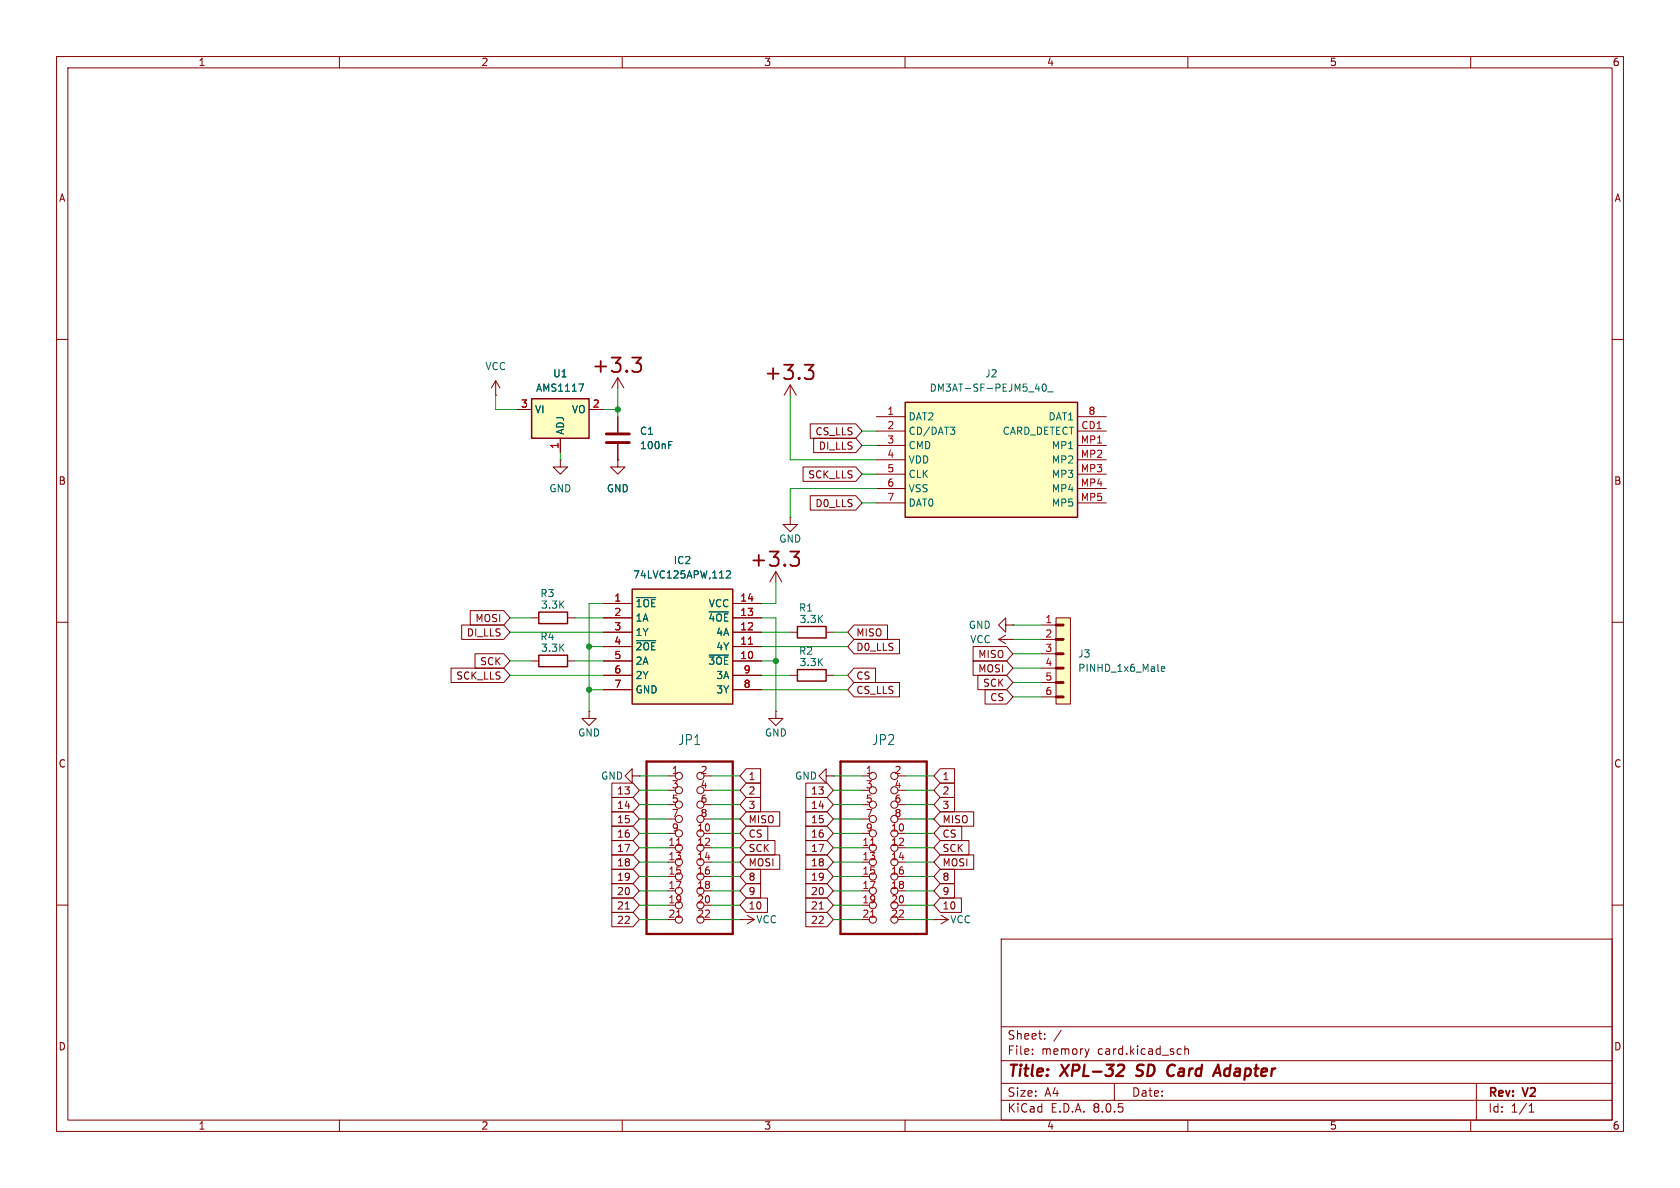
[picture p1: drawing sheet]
<svg xmlns="http://www.w3.org/2000/svg" width="297mm" height="210mm" viewBox="0 0 297 210" stroke-linecap="round" stroke-linejoin="round" font-family="sans-serif">
<g fill="none" stroke="#840000" stroke-width=".18">
<path d="M10 10h277v190h-277zM12 12h273v186h-273zM60 10v2M110 10v2M160 10v2M210 10v2M260 10v2M10 60h2M285 60h2M10 110h2M285 110h2M10 160h2"/>
<path d="M285 160h2M177 166h108v32h-108zM60 198v2M110 198v2M160 198v2M177 194.5h108M177 191.5h108M177 187.5h108M177 181.5h108M182.5 186.3v.1M182.5 185.5v.1M184.7 183.6v.1"/>
<path d="M184.7 182.8v.1M187.6 182.1l-1.3 2M192.5 185.4l-.3 1M197 191.5v3M208.4 185.4l.4 .1M208.8 186.3l-.4 .1M209.5 185.5l.2-.1 .3 .1 .1 .9M209.5 184.9v1.5M210 198v2M260 198v2M261 191.5v6.5M270.3 196.6h.9"/>
<path d="M270.3 195.5l.4-.4v1.5"/>
</g>
<path d="M197.9 188.2h.5a.45 .45 0 0 1 .3 .6l-.1 .3-1.3 1.1h1.2M200.8 190.1l.3 .1M201.1 188.4l-.1 .2 .1 .4M206.6 190.1l.3 .1 .5-.1M207.4 188.2l-.5 .1-.2 .2M214.7 189.6h1M215.4 188.2l.4 2" fill="none" stroke="#840000" stroke-width=".4"/>
<path d="M160 71.1h30.5v20.3h-30.5z" fill="#ffffc2"/>
<path d="M160 71.1h30.5v20.3h-30.5z" fill="none" stroke="#840000" stroke-width=".25"/>
<g fill="none" stroke="#840000" stroke-width=".18">
<path d="M154.9 73.7h5.1M154.9 76.2h5.1M154.9 78.7h5.1M190.5 73.7h5.1M190.5 76.2h5.1M190.5 78.7h5.1M154.9 81.3h5.1M154.9 83.8h5.1M154.9 86.4h5.1M154.9 88.9h5.1M190.5 81.3h5.1M190.5 83.8h5.1"/>
<path d="M190.5 86.4h5.1M190.5 88.9h5.1"/>
</g>
<path d="M168 75.5h.8l-.4 .5M168.6 76l.2 .2v.3l-.2 .3M184.4 68l.1-.1a.68 .68 0 0 1 .5 .6 .68 .68 0 0 1-.5 .7l-.1-.2-.2-.3zM185.2 69.3h1" fill="none" stroke="#006464" stroke-width=".18"/>
<path d="M94 70.5h10.1v7h-10.1z" fill="#ffffc2"/>
<path d="M94 70.5h10.1v7h-10.1zM95.2 108.2h5.1v2h-5.1zM141 110.7h5v2.1h-5zM141 118.4h5v2h-5z" fill="none" stroke="#840000" stroke-width=".25"/>
<g fill="none" stroke="#840000" stroke-width=".18">
<path d="M87.6 69.9h.1M87.6 67.3l-.7 1.3M87.6 67.3v2.6M87.6 67.3l.8 1.3M91.4 72.4h2.6M99.1 77.5v2.5M104.1 72.4h2.6M99.1 81.3v1.3h1.2l-1.2 1.2-1.3-1.2h1.3M99.1 81.3h.1M94 109.2h1.2M100.3 109.2h1.3M139.7 111.8h1.3"/>
<path d="M139.7 119.4h1.3M146 111.8h1.3M146 119.4h1.3M177.8 110.5v-1.3l-1.3 1.3 1.3 1.3v-1.3h1.3M179.1 110.5h.1M104.1 125.7v1.3h1.3l-1.3 1.3-1.2-1.3h1.2M104.1 125.7h.1M111.8 137.2v-1.3l-1.3 1.3 1.3 1.2v-1.2h1.2M113 137.2h.1M165.1 162.6h.1M165.1 162.6h2.5M166.4 161.8l1.2 .8"/>
<path d="M167.6 162.6l-1.2 .7"/>
</g>
<path d="M102.3 67.9h.9l-.6 1.3" fill="none" stroke="#006464" stroke-width=".18"/>
<path d="M186.7 109.2h2.5v15.3h-2.5z" fill="#ffffc2"/>
<g fill="none" stroke="#840000" stroke-width=".18">
<path d="M108.2 68.6l1-1.8 1.1 1.8M109.2 66.8v1.8M138.6 69.9l1.1-1.9 1.1 1.9M139.7 68v1.9M139.7 91.4v1.3h1.3l-1.3 1.3-1.3-1.3h1.3M139.7 91.4h.1M94 116.8h1.2M100.3 116.8h1.3M176.5 113h2.6M176.5 113l1.3 .8M177.8 112.3l-1.3 .7M179.1 113h.1"/>
<path d="M184.1 110.5h2.6M184.1 113h2.6M184.1 115.6h2.6M184.1 118.1h2.6M186.7 109.2h2.5v15.3h-2.5zM137.2 125.7v1.3h1.2l-1.2 1.3-1.3-1.3h1.3M137.2 125.7h.1M146 137.2v-1.3l-1.2 1.3 1.2 1.2v-1.2h1.3M147.3 137.2h.1M152.4 137.2h1.3M152.4 139.7h1.3M158.7 137.2h1.3"/>
<path d="M158.7 139.7h1.3M184.1 120.7h2.6M184.1 123.2h2.6M152.4 147.3h1.3M152.4 142.2h1.3M152.4 144.8h1.3M158.7 147.3h1.3M158.7 149.9h1.3M158.7 152.4h1.3M158.7 154.9h1.3M158.7 157.5h1.3M158.7 142.2h1.3"/>
<path d="M158.7 144.8h1.3M130.8 162.6h.1M130.8 162.6h2.5M132.1 161.8l1.2 .8M133.3 162.6l-1.2 .7M158.7 160h1.3M158.7 162.6h1.3"/>
<circle cx="154.3" cy="139.7" r=".63"/>
<circle cx="154.3" cy="137.2" r=".63"/>
<circle cx="158.1" cy="139.7" r=".63"/>
<circle cx="158.1" cy="137.2" r=".63"/>
<circle cx="154.3" cy="144.8" r=".63"/>
<circle cx="154.3" cy="157.5" r=".63"/>
<circle cx="154.3" cy="142.2" r=".63"/>
<circle cx="154.3" cy="154.9" r=".63"/>
<circle cx="154.3" cy="147.3" r=".63"/>
<circle cx="154.3" cy="149.9" r=".63"/>
<circle cx="154.3" cy="152.4" r=".63"/>
<circle cx="158.1" cy="157.5" r=".63"/>
<circle cx="158.1" cy="142.2" r=".63"/>
<circle cx="158.1" cy="144.8" r=".63"/>
<circle cx="158.1" cy="149.9" r=".63"/>
<circle cx="158.1" cy="152.4" r=".63"/>
<circle cx="158.1" cy="147.3" r=".63"/>
<circle cx="158.1" cy="154.9" r=".63"/>
<circle cx="154.3" cy="160" r=".63"/>
<circle cx="154.3" cy="162.6" r=".63"/>
<circle cx="158.1" cy="162.6" r=".63"/>
<circle cx="158.1" cy="160" r=".63"/>
</g>
<path d="M186.7 118.1h1.3M186.7 115.6h1.3M186.7 113h1.3M186.7 110.5h1.3M186.7 123.2h1.3M186.7 120.7h1.3" fill="none" stroke="#840000" stroke-width=".3"/>
<path d="M186.7 118.1h1.3M186.7 115.6h1.3M186.7 113h1.3M186.7 110.5h1.3M186.7 123.2h1.3M186.7 120.7h1.3" fill="none" stroke="#840000" stroke-width=".5"/>
<path d="M205.3 118.3l.6-.2v-.2l-.4-.1-.2 .2 .1 .6h.5" fill="none" stroke="#006464" stroke-width=".18"/>
<path d="M95.2 115.8h5.1v2.1h-5.1z" fill="none" stroke="#840000" stroke-width=".25"/>
<path d="M148.6 134.6h15.2v30.5h-15.2z" fill="none" stroke="#840000" stroke-width=".41"/>
<path d="M153.9 149.4h.7M153.9 162.1h.7" fill="none" stroke="#a90000" stroke-width=".18"/>
<path d="M111.8 63.2h1.5l-.8 1a.69 .69 0 0 1 .8 .5v.6l-.2 .3-.3 .1h-.7M142.2 64.5h1.6l-.8 .9a.69 .69 0 0 1 .8 .5v.6l-.2 .4-.3 .1h-.7" fill="none" stroke="#840000" stroke-width=".32"/>
<path d="M111.8 104.1h17.7v20.4h-17.7z" fill="#ffffc2"/>
<path d="M111.8 104.1h17.7v20.4h-17.7z" fill="none" stroke="#840000" stroke-width=".25"/>
<g fill="none" stroke="#840000" stroke-width=".18">
<path d="M91.4 72.4h2.6M99.1 77.5v2.5M104.1 72.4h2.6M109.2 73.7v2.8M109.2 78.5v2.8M143.2 74.9h8.1l1.1 1.3-1.1 1.3h-8.1zM143.8 77.5h7.5l1.1 1.2-1.1 1.3h-7.5zM109.2 81.3v1.3h1.3l-1.3 1.2-1.3-1.2h1.3M109.2 81.3h.1M142 82.5h9.3l1.1 1.3-1.1 1.3h-9.3zM143.2 87.6h8.1l1.1 1.3-1.1 1.3h-8.1zM79.7 118.1h9.4l1.1 1.3-1.1 1.3h-9.4z"/>
<path d="M81.6 110.5h7.5l1.1 1.3-1.1 1.2h-7.5zM83.1 107.9h6l1.1 1.3-1.1 1.3h-6zM84 115.6h5.1l1.1 1.2-1.1 1.3h-5.1zM106.7 106.7h5.1M106.7 116.8h5.1M106.7 114.3h5.1M106.7 111.8h5.1M106.7 109.2h5.1M106.7 119.4h5.1M129.5 106.7h5.1M129.5 116.8h5.1M129.5 114.3h5.1"/>
<path d="M129.5 111.8h5.1M129.5 109.2h5.1M129.5 119.4h5.1M136.1 102.9l1.1-1.9 1 1.9M137.2 101v1.9M151 110.5h5.9v2.5h-5.9l-1.1-1.2zM151 113h8v2.6h-8l-1.1-1.3zM151 118.1h3.8v2.6h-3.8l-1.1-1.3zM172 114.3h6l1.1 1.3-1.1 1.2h-6zM172 116.8h6l1.1 1.3-1.1 1.3h-6zM172.9 119.4h5.1l1.1 1.3-1.1 1.2h-5.1zM106.7 121.9h5.1"/>
<path d="M108.2 138.4h3.7l1.1 1.3-1.1 1.3h-3.7zM118.1 137.2h1.3M118.1 139.7h1.3M124.5 137.2h1.2M124.5 139.7h1.2M129.5 121.9h5.1M131.9 138.4h2.6v2.6h-2.6l-1.1-1.3zM131.9 135.9h2.6v2.5h-2.6l-1.1-1.2zM142.5 138.4h3.7l1.1 1.3-1.1 1.3h-3.7zM151 120.6h8v2.6h-8l-1.1-1.3zM166.2 138.4h2.6v2.6h-2.6l-1.1-1.3zM166.2 135.9h2.6v2.5h-2.6l-1.1-1.2z"/>
<path d="M174.1 121.9h3.9l1.1 1.3-1.1 1.3h-3.9zM108.2 148.6h3.7l1.1 1.3-1.1 1.2h-3.7zM108.2 156.2h3.7l1.1 1.3-1.1 1.3h-3.7zM108.2 158.7h3.7l1.1 1.3-1.1 1.3h-3.7zM108.2 151.1h3.7l1.1 1.3-1.1 1.3h-3.7zM108.2 153.7h3.7l1.1 1.2-1.1 1.3h-3.7zM108.2 146h3.7l1.1 1.3-1.1 1.3h-3.7zM108.2 141h3.7l1.1 1.2-1.1 1.3h-3.7zM108.2 143.5h3.7l1.1 1.3-1.1 1.3h-3.7zM118.1 147.3h1.3M118.1 142.2h1.3M118.1 144.8h1.3"/>
<path d="M124.5 147.3h1.2M124.5 149.9h1.2M124.5 152.4h1.2M124.5 154.9h1.2M124.5 157.5h1.2M124.5 142.2h1.2M124.5 144.8h1.2M131.9 141h2.6v2.5h-2.6l-1.1-1.3zM131.9 146h3.8v2.6h-3.8l-1.1-1.3zM131.9 143.5h6v2.6h-6l-1.1-1.3zM131.9 153.7h2.6v2.5h-2.6l-1.1-1.3zM131.9 151.1h6v2.6h-6l-1.1-1.3z"/>
<path d="M131.9 148.6h5.1v2.5h-5.1l-1.1-1.2zM131.9 156.2h2.6v2.6h-2.6l-1.1-1.3zM131.9 158.7h3.8v2.6h-3.8l-1.1-1.3zM142.5 158.7h3.7l1.1 1.3-1.1 1.3h-3.7zM142.5 143.5h3.7l1.1 1.3-1.1 1.3h-3.7zM142.5 141h3.7l1.1 1.2-1.1 1.3h-3.7zM142.5 146h3.7l1.1 1.3-1.1 1.3h-3.7zM142.5 151.1h3.7l1.1 1.3-1.1 1.3h-3.7zM142.5 156.2h3.7l1.1 1.3-1.1 1.3h-3.7zM142.5 153.7h3.7l1.1 1.2-1.1 1.3h-3.7zM142.5 148.6h3.7l1.1 1.3-1.1 1.2h-3.7zM166.2 158.7h3.8v2.6h-3.8l-1.1-1.3z"/>
<path d="M166.2 148.6h5.1v2.5h-5.1l-1.1-1.2zM166.2 146h3.8v2.6h-3.8l-1.1-1.3zM166.2 141h2.6v2.5h-2.6l-1.1-1.3zM166.2 153.7h2.6v2.5h-2.6l-1.1-1.3zM166.2 156.2h2.6v2.6h-2.6l-1.1-1.3zM166.2 151.1h5.9v2.6h-5.9l-1.1-1.3zM166.2 143.5h5.9v2.6h-5.9l-1.1-1.3zM108.2 161.3h3.7l1.1 1.3-1.1 1.2h-3.7zM110.5 160.7h.8M124.5 160h1.2M124.5 162.6h1.2M142.5 161.3h3.7l1.1 1.3-1.1 1.2h-3.7z"/>
<path d="M144.8 160.7h.7"/>
<circle cx="120" cy="139.7" r=".63"/>
<circle cx="120" cy="137.2" r=".63"/>
<circle cx="123.8" cy="139.7" r=".63"/>
<circle cx="123.8" cy="137.2" r=".63"/>
<circle cx="120" cy="149.9" r=".63"/>
<circle cx="120" cy="157.5" r=".63"/>
<circle cx="120" cy="142.2" r=".63"/>
<circle cx="120" cy="154.9" r=".63"/>
<circle cx="120" cy="144.8" r=".63"/>
<circle cx="120" cy="147.3" r=".63"/>
<circle cx="120" cy="152.4" r=".63"/>
<circle cx="123.8" cy="142.2" r=".63"/>
<circle cx="123.8" cy="147.3" r=".63"/>
<circle cx="123.8" cy="149.9" r=".63"/>
<circle cx="123.8" cy="157.5" r=".63"/>
<circle cx="123.8" cy="152.4" r=".63"/>
<circle cx="123.8" cy="154.9" r=".63"/>
<circle cx="123.8" cy="144.8" r=".63"/>
<circle cx="120" cy="160" r=".63"/>
<circle cx="120" cy="162.6" r=".63"/>
<circle cx="123.8" cy="160" r=".63"/>
<circle cx="123.8" cy="162.6" r=".63"/>
</g>
<path d="M102.3 67.9h.9l-.6 1.3M118.2 78.7h.4M118.2 78h.6M112.5 105.6h3.4M112.5 113.3h3.4M125.4 115.8h3.4M125.4 108.2h3.4M128.4 101l.5-.1 .2 .4-.7 .9h.7" fill="none" stroke="#006464" stroke-width=".18"/>
<path d="M132.3 113.9h.7M119.6 149.4h.7M119.6 162.1h.7" fill="none" stroke="#a90000" stroke-width=".18"/>
<path d="M107.2 78.2h4.1M107.2 76.7h4.1" fill="none" stroke="#840000" stroke-width=".51"/>
<path d="M139.7 97.5h1.6l-.9 1a.69 .69 0 0 1 .9 .5v.6l-.3 .3-.2 .1h-.7" fill="none" stroke="#840000" stroke-width=".32"/>
<path d="M114.3 134.6h15.2v30.5h-15.2z" fill="none" stroke="#840000" stroke-width=".41"/>
<g fill="none" stroke="#009600" stroke-width=".18">
<path d="M87.6 69.9v2.5h3.8M106.7 72.4h2.5M109.2 68.6v5.1M139.7 69.9v11.4h15.2M152.4 78.7h2.5M152.4 76.2h2.5M99.1 80v1.3M152.4 83.8h2.5M152.4 88.9h2.5M154.9 86.4h-15.2v5M90.2 109.2h3.8M90.2 116.8h3.8"/>
<path d="M90.2 119.4h16.5M90.2 111.8h16.5M101.6 109.2h5.1M101.6 116.8h5.1M104.1 114.3h2.6M106.7 106.7h-2.6v19M134.6 109.2h2.6v16.5M134.6 116.8h2.6M134.6 119.4h5.1M134.6 111.8h5.1M134.6 114.3h15.3M137.2 102.9v3.8h-2.6"/>
<path d="M147.3 119.4h2.6M147.3 111.8h2.6M179.1 118.1h5M179.1 110.5h5M179.1 113h5M179.1 115.6h5M104.1 121.9h2.6M113 137.2h5.1M113 139.7h5.1M125.7 137.2h5.1M125.7 139.7h5.1M134.6 121.9h15.3"/>
<path d="M147.3 137.2h5.1M147.3 139.7h5.1M160 137.2h5.1M160 139.7h5.1M179.1 123.2h5M179.1 120.7h5M113 149.9h5.1M113 157.5h5.1M113 147.3h5.1M113 154.9h5.1M113 152.4h5.1M113 142.2h5.1"/>
<path d="M113 144.8h5.1M125.7 149.9h5.1M125.7 157.5h5.1M125.7 147.3h5.1M125.7 154.9h5.1M125.7 152.4h5.1M125.7 142.2h5.1M125.7 144.8h5.1M147.3 149.9h5.1M147.3 157.5h5.1M147.3 147.3h5.1M147.3 154.9h5.1"/>
<path d="M147.3 152.4h5.1M147.3 142.2h5.1M147.3 144.8h5.1M160 149.9h5.1M160 157.5h5.1M160 147.3h5.1M160 154.9h5.1M160 152.4h5.1M160 142.2h5.1M160 144.8h5.1M113 162.6h5.1M113 160h5.1"/>
<path d="M125.7 162.6h5.1M125.7 160h5.1M147.3 162.6h5.1M147.3 160h5.1M160 162.6h5.1M160 160h5.1"/>
</g>
<g fill="#009600" stroke="#009600" stroke-width=".18">
<circle cx="137.2" cy="116.8" r=".46"/>
<circle cx="104.1" cy="121.9" r=".46"/>
<circle cx="104.1" cy="114.3" r=".46"/>
<circle cx="109.2" cy="72.4" r=".46"/>
</g>
<g font-size="3.5" fill="#840000">
<text x="104.4" y="66.3">+3.3</text>
<text x="134.9" y="67.6">+3.3</text>
<text x="132.3" y="100.6">+3.3</text>
</g>
<g font-size="2.8" fill="#840000">
<text x="178" y="190.9">Title:</text>
<text x="187.7" y="190.9">XPL-32</text>
<text x="201.8" y="190.9">SD</text>
<text x="208" y="190.9">Card</text>
<text x="217.2" y="190.9">Adapter</text>
</g>
<g font-size="2.5" fill="#006464">
<text x="119.8" y="131.9">JP1</text>
<text x="154.1" y="131.9">JP2</text>
</g>
<g font-size="2.1" fill="#840000">
<text x="178" y="184">Sheet:</text>
<text x="178" y="186.7">File:</text>
<text x="184.1" y="186.7">memory</text>
<text x="194.1" y="186.7">card.kicad_sch</text>
<text x="178" y="196.9">KiCad</text>
<text x="178" y="194.1">Size:</text>
<text x="184.7" y="194.1">A4</text>
<text x="185.7" y="196.9">E.D.A.</text>
<text x="193.3" y="196.9">8.0.5</text>
<text x="200" y="194.1">Date:</text>
<text x="263" y="194.3">Rev:</text>
<text x="263" y="196.9">Id:</text>
<text x="267.1" y="196.9">1/1</text>
<text x="269.4" y="194.3">V2</text>
</g>
<g font-size="1.8" fill="#840000">
<text x="35" y="11.9">1</text>
<text x="85" y="11.9">2</text>
<text x="135" y="11.9">3</text>
<text x="185" y="11.9">4</text>
<text x="235" y="11.9">5</text>
<text x="285" y="11.9">6</text>
<text x="10.3" y="35.9">A</text>
<text x="285.3" y="35.9">A</text>
<text x="144.1" y="77.2">CS_LLS</text>
<text x="144.7" y="79.7">DI_LLS</text>
<text x="10.3" y="85.9">B</text>
<text x="142.8" y="84.8">SCK_LLS</text>
<text x="144.1" y="89.9">D0_LLS</text>
<text x="285.3" y="85.9">B</text>
<text x="82.4" y="112.7">DI_LLS</text>
<text x="83.9" y="110.2">MOSI</text>
<text x="151.3" y="112.7">MISO</text>
<text x="84.8" y="117.8">SCK</text>
<text x="151.3" y="115.3">D0_LLS</text>
<text x="172.8" y="116.5">MISO</text>
<text x="172.8" y="119.1">MOSI</text>
<text x="80.6" y="120.3">SCK_LLS</text>
<text x="151.3" y="122.9">CS_LLS</text>
<text x="151.3" y="120.3">CS</text>
<text x="173.7" y="121.6">SCK</text>
<text x="175" y="124.1">CS</text>
<text x="10.3" y="135.9">C</text>
<text x="285.3" y="135.9">C</text>
<text x="109" y="143.2">14</text>
<text x="109" y="140.7">13</text>
<text x="132.2" y="143.2">3</text>
<text x="132.2" y="140.7">2</text>
<text x="132.2" y="138.1">1</text>
<text x="143.3" y="143.2">14</text>
<text x="143.3" y="140.7">13</text>
<text x="166.5" y="143.2">3</text>
<text x="166.5" y="140.7">2</text>
<text x="166.5" y="138.1">1</text>
<text x="109" y="148.3">16</text>
<text x="109" y="145.7">15</text>
<text x="132.2" y="148.3">CS</text>
<text x="132.2" y="145.7">MISO</text>
<text x="143.3" y="145.7">15</text>
<text x="143.3" y="148.3">16</text>
<text x="166.5" y="148.3">CS</text>
<text x="166.5" y="145.7">MISO</text>
<text x="109" y="150.8">17</text>
<text x="109" y="153.4">18</text>
<text x="109" y="155.9">19</text>
<text x="132.2" y="155.9">8</text>
<text x="132.2" y="153.4">MOSI</text>
<text x="132.2" y="150.8">SCK</text>
<text x="143.3" y="153.4">18</text>
<text x="143.3" y="155.9">19</text>
<text x="143.3" y="150.8">17</text>
<text x="166.5" y="150.8">SCK</text>
<text x="166.5" y="155.9">8</text>
<text x="166.5" y="153.4">MOSI</text>
<text x="109" y="158.4">20</text>
<text x="109" y="161">21</text>
<text x="132.2" y="158.4">9</text>
<text x="132.2" y="161">10</text>
<text x="143.3" y="161">21</text>
<text x="143.3" y="158.4">20</text>
<text x="166.5" y="161">10</text>
<text x="166.5" y="158.4">9</text>
<text x="109" y="163.5">22</text>
<text x="143.3" y="163.5">22</text>
<text x="10.3" y="185.9">D</text>
<text x="285.3" y="185.9">D</text>
<text x="35" y="199.9">1</text>
<text x="85" y="199.9">2</text>
<text x="135" y="199.9">3</text>
<text x="185" y="199.9">4</text>
<text x="235" y="199.9">5</text>
<text x="285" y="199.9">6</text>
</g>
<g font-size="1.8" fill="#006464">
<text x="85.7" y="65.6">VCC</text>
<text x="94.7" y="69.4">AMS1117</text>
<text x="97.7" y="66.9">U1</text>
<text x="164.2" y="69.4">DM3AT-SF-PEJM5_40_</text>
<text x="174.1" y="66.9">J2</text>
<text x="94.5" y="73.3">VI</text>
<text x="99.9" y="77" transform="rotate(-90 99.9 77)">ADJ</text>
<text x="101" y="73.3">VO</text>
<text x="113" y="77.1">C1</text>
<text x="160.5" y="74.5">DAT2</text>
<text x="160.5" y="77.1">CD/DAT3</text>
<text x="177.1" y="77.1">CARD_DETECT</text>
<text x="185.3" y="74.5">DAT1</text>
<text x="113" y="79.6">100nF</text>
<text x="160.5" y="79.6">CMD</text>
<text x="160.5" y="82.1">VDD</text>
<text x="185.9" y="79.6">MP1</text>
<text x="185.9" y="82.1">MP2</text>
<text x="97" y="87.2">GND</text>
<text x="107.2" y="87.2">GND</text>
<text x="160.5" y="84.7">CLK</text>
<text x="160.5" y="87.2">VSS</text>
<text x="160.5" y="89.8">DAT0</text>
<text x="185.9" y="84.7">MP3</text>
<text x="185.9" y="87.2">MP4</text>
<text x="185.9" y="89.8">MP5</text>
<text x="119" y="99.9">IC2</text>
<text x="137.7" y="96.1">GND</text>
<text x="95.4" y="105.8">R3</text>
<text x="95.5" y="107.8">3.3K</text>
<text x="111.8" y="102.5">74LVC125APW,112</text>
<text x="112.3" y="107.5">~{1OE}</text>
<text x="125.2" y="107.5">VCC</text>
<text x="95.4" y="113.4">R4</text>
<text x="112.3" y="110.1">1A</text>
<text x="112.3" y="112.6">1Y</text>
<text x="125.1" y="110.1">~{4OE}</text>
<text x="126.5" y="112.6">4A</text>
<text x="141.2" y="108.3">R1</text>
<text x="141.3" y="110.3">3.3K</text>
<text x="171.2" y="111.4">GND</text>
<text x="171.4" y="113.9">VCC</text>
<text x="95.5" y="115.4">3.3K</text>
<text x="112.3" y="115.2">~{2OE}</text>
<text x="112.3" y="117.7">2A</text>
<text x="125.1" y="117.7">~{3OE}</text>
<text x="126.5" y="115.2">4Y</text>
<text x="141.2" y="115.9">R2</text>
<text x="141.3" y="118">3.3K</text>
<text x="190.5" y="116.4">J3</text>
<text x="190.5" y="119">PINHD_1x6_Male</text>
<text x="112.3" y="120.2">2Y</text>
<text x="112.3" y="122.8">GND</text>
<text x="126.5" y="122.8">3Y</text>
<text x="126.5" y="120.2">3A</text>
<text x="102.1" y="130.4">GND</text>
<text x="135.1" y="130.4">GND</text>
<text x="106.2" y="138">GND</text>
<text x="140.5" y="138">GND</text>
<text x="133.6" y="163.4">VCC</text>
<text x="167.9" y="163.4">VCC</text>
</g>
<g font-size="1.8" fill="#a90000">
<text x="92" y="72.1">3</text>
<text x="104.7" y="72.1">2</text>
<text x="156.8" y="73.4">1</text>
<text x="156.8" y="75.9">2</text>
<text x="191.1" y="75.9">CD1</text>
<text x="192.3" y="73.4">8</text>
<text x="98.8" y="79.4" transform="rotate(-90 98.8 79.4)">1</text>
<text x="156.8" y="78.5">3</text>
<text x="156.8" y="81">4</text>
<text x="156.8" y="83.6">5</text>
<text x="191" y="78.5">MP1</text>
<text x="191" y="81">MP2</text>
<text x="191" y="83.6">MP3</text>
<text x="156.8" y="86.1">6</text>
<text x="156.8" y="88.6">7</text>
<text x="191" y="86.1">MP4</text>
<text x="191" y="88.6">MP5</text>
<text x="108.5" y="106.4">1</text>
<text x="130.8" y="106.4">14</text>
<text x="108.5" y="109">2</text>
<text x="108.5" y="111.5">3</text>
<text x="130.8" y="111.5">12</text>
<text x="130.8" y="109">13</text>
<text x="184.7" y="110.2">1</text>
<text x="184.7" y="112.8">2</text>
<text x="108.5" y="114">4</text>
<text x="108.5" y="116.6">5</text>
<text x="108.5" y="119.1">6</text>
<text x="130.8" y="116.6">10</text>
<text x="130.8" y="114">11</text>
<text x="131.4" y="119.1">9</text>
<text x="184.7" y="115.3">3</text>
<text x="184.7" y="117.9">4</text>
<text x="108.5" y="121.7">7</text>
<text x="131.4" y="121.7">8</text>
<text x="184.7" y="120.4">5</text>
<text x="184.7" y="122.9">6</text>
<text x="118.7" y="136.9">1</text>
<text x="123.8" y="136.9">2</text>
<text x="153" y="136.9">1</text>
<text x="158" y="136.9">2</text>
<text x="118.7" y="139.4">3</text>
<text x="118.7" y="142">5</text>
<text x="123.8" y="139.4">4</text>
<text x="123.8" y="142">6</text>
<text x="153" y="139.4">3</text>
<text x="153" y="142">5</text>
<text x="158" y="139.4">4</text>
<text x="158" y="142">6</text>
<text x="118.1" y="149.6">11</text>
<text x="118.7" y="144.5">7</text>
<text x="118.7" y="147.1">9</text>
<text x="123.1" y="147.1">10</text>
<text x="123.1" y="149.6">12</text>
<text x="123.8" y="144.5">8</text>
<text x="152.4" y="149.6">11</text>
<text x="153" y="144.5">7</text>
<text x="153" y="147.1">9</text>
<text x="157.4" y="147.1">10</text>
<text x="157.4" y="149.6">12</text>
<text x="158" y="144.5">8</text>
<text x="118.1" y="152.1">13</text>
<text x="118.1" y="154.7">15</text>
<text x="123.1" y="152.1">14</text>
<text x="123.1" y="154.7">16</text>
<text x="152.4" y="152.1">13</text>
<text x="152.4" y="154.7">15</text>
<text x="157.4" y="152.1">14</text>
<text x="157.4" y="154.7">16</text>
<text x="118.1" y="157.2">17</text>
<text x="118.1" y="159.8">19</text>
<text x="123.1" y="157.2">18</text>
<text x="123.1" y="159.8">20</text>
<text x="152.4" y="157.2">17</text>
<text x="152.4" y="159.8">19</text>
<text x="157.4" y="157.2">18</text>
<text x="157.4" y="159.8">20</text>
<text x="118.1" y="162.3">21</text>
<text x="123.1" y="162.3">22</text>
<text x="152.4" y="162.3">21</text>
<text x="157.4" y="162.3">22</text>
</g>
</svg>
